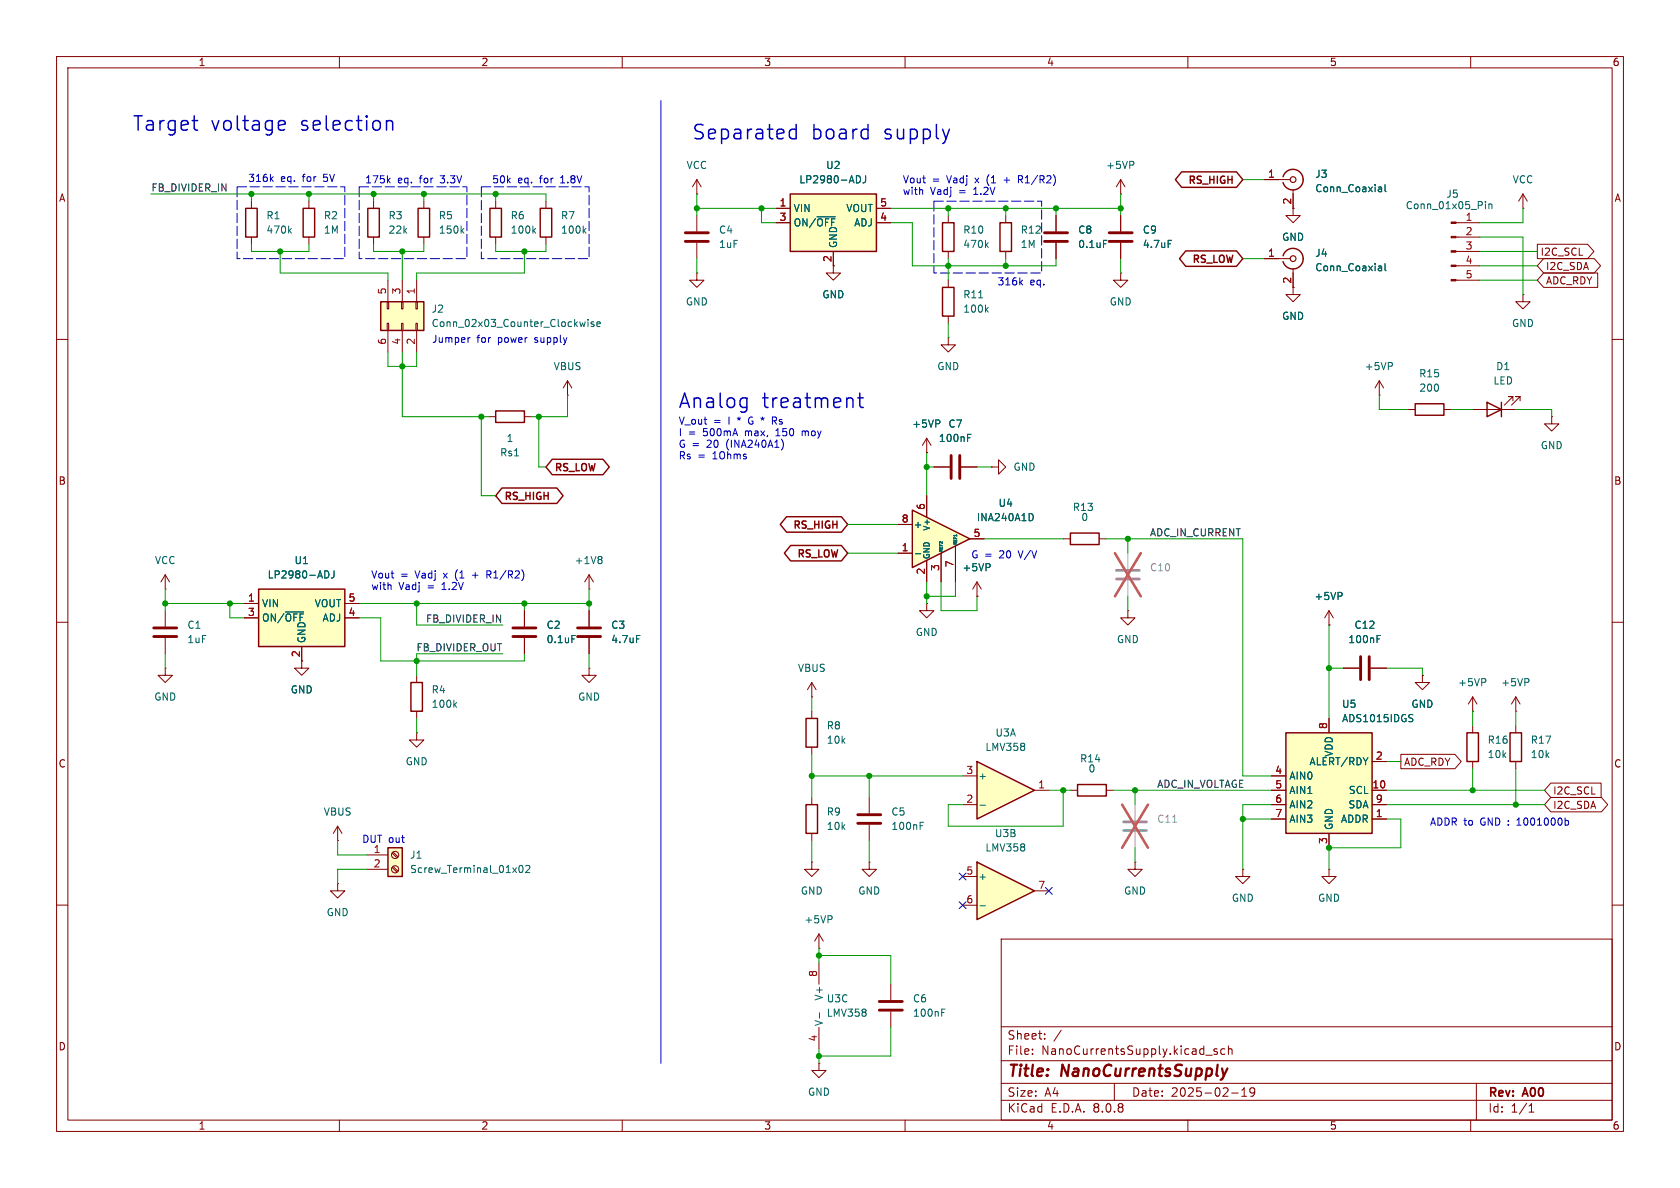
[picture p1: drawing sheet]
<svg xmlns="http://www.w3.org/2000/svg" width="297mm" height="210mm" viewBox="0 0 297 210" stroke-linecap="round" stroke-linejoin="round" font-family="sans-serif">
<g fill="none" stroke="#840000" stroke-width=".18">
<path d="M10 10h277v190h-277zM12 12h273v186h-273zM60 10v2M110 10v2M160 10v2M210 10v2M260 10v2M257.4 39.4h4.2M269.2 36.8h.1M269.2 34.3l-.7 1.3M269.2 34.3v2.5M269.2 34.3l.8 1.3"/>
<path d="M257.4 49.5h4.2M257.4 47h4.2M257.4 44.5h4.2M257.4 41.9h4.2M269.2 52.1v1.2h1.3l-1.3 1.3-1.2-1.3h1.2M269.2 52.1h.1M10 60h2M260.3 72.4h7.7M267.5 70.9v-.8h-.8h.8l-1.6 1.5M268.7 70.9v-.8h-.7h.7l-1.5 1.5M274.3 73.7v1.2h1.3l-1.3 1.3-1.3-1.3h1.3M274.3 73.7h.1"/>
<path d="M285 60h2M10 110h2M73.7 119.4v1.3M285 110h2M73.7 129.5v1.3h1.2l-1.2 1.3-1.3-1.3h1.3M73.7 129.5h.1M73.7 125.7v1.3M153.7 141v2.8M153.7 145.8v2.8M10 160h2M177 166h108v32h-108zM285 160h2"/>
<path d="M60 198v2M110 198v2M160 198v2M177 194.5h108M177 191.5h108M177 187.5h108M177 181.5h108M182.5 186.3v.1M182.5 185.5v.1M184.7 183.6v.1M184.7 182.8v.1M187.6 182.1l-1.3 2"/>
<path d="M197 191.5v3M210 198v2M213.2 186.5h1.1M215.2 185.5l-.4-.1-.2 .2 .1 .2 .5 .2v.3h-.6M216.5 185.5l-.4-.1-.3 .3v.4l.2 .2h.5M217.2 185.5l.2-.1 .3 .1 .1 .9M217.2 184.9v1.5M217.7 193.2h1.2M219.5 193.8h.9M219.5 192.7l.5-.4v1.5M221.8 192.9l-.3 .3h-.3l-.2-.3 .1-.5 .4-.1 .2 .1a.99 .99 0 0 1-.3 1.4h-.3M260 198v2"/>
<path d="M261 191.5v6.5M270.3 196.6h.9M270.3 195.5l.4-.4v1.5"/>
</g>
<path d="M217 188.9l-.7 1.3" fill="none" stroke="#840000" stroke-width=".4"/>
<g fill="#840000" stroke="#840000" stroke-width=".18">
<path d="M256.5 49.4h.9v.3h-.9z"/>
<path d="M256.5 46.9h.9v.2h-.9z"/>
<path d="M256.5 44.3h.9v.3h-.9z"/>
<path d="M256.5 41.8h.9v.2h-.9z"/>
<path d="M256.5 39.2h.9v.3h-.9z"/>
</g>
<path d="M262.6 35.6v.2M262.6 36.1v.8M263.2 36.1v.8M263.2 36.2l.2-.1h.3l.1 .8M80.4 124.6l.3 .4M80.7 124.2l-.5 .5M162.7 146h.4M162.7 145.4h.6" fill="none" stroke="#006464" stroke-width=".18"/>
<path d="M262.9 71.1l2.5 1.3-2.5 1.3zM265.4 71.1v2.6M72.6 120.7h2.1v5h-2.1z" fill="none" stroke="#840000" stroke-width=".25"/>
<path d="M151.6 144h4.1M151.6 145.5h4.1" fill="none" stroke="#840000" stroke-width=".51"/>
<path d="M172.7 134.6l10.2 5.1-10.2 5.1z" fill="#ffffc2"/>
<path d="M172.7 134.6l10.2 5.1-10.2 5.1z" fill="none" stroke="#840000" stroke-width=".25"/>
<path d="M170.2 137.2h2.5M182.9 139.7h2.5M170.2 142.2h2.5" fill="none" stroke="#840000" stroke-width=".18"/>
<path d="M173.2 142.3h1" fill="none" stroke="#006464" stroke-width=".18"/>
<path d="M172.7 152.4l10.2 5.1-10.2 5.1z" fill="#ffffc2"/>
<path d="M87.6 72.6h5.1v2.1h-5.1zM142.5 127h2v5.1h-2zM172.7 152.4l10.2 5.1-10.2 5.1z" fill="none" stroke="#840000" stroke-width=".25"/>
<g fill="none" stroke="#840000" stroke-width=".18">
<path d="M86.4 73.7h1.2M92.7 73.7h1.3M100.3 69.9h.1M100.3 67.3l-.7 1.3M100.3 67.3v2.6M100.3 67.3l.8 1.3M163.8 106.7v1.3h1.3l-1.3 1.2-1.2-1.2h1.2M163.8 106.7h.1M143.5 125.7v1.3M143.5 132.1v1.3M59.7 156.2v1.3h1.3l-1.3 1.3-1.3-1.3h1.3M59.7 156.2h.1"/>
<path d="M170.2 154.9h2.5M182.9 157.5h2.5M170.2 160h2.5M144.8 188v1.2h1.2l-1.2 1.3-1.3-1.3h1.3M144.8 188h.1"/>
</g>
<path d="M173.2 160.1h1" fill="none" stroke="#006464" stroke-width=".18"/>
<path d="M67.3 53.3h7.6v5.1h-7.6z" fill="#ffffc2"/>
<g fill="none" stroke="#840000" stroke-width=".18">
<path d="M68.5 53.3h.2v1.3h-.2zM68.5 57.2h.2v1.2h-.2zM68.6 49.5v3.8M68.6 58.4v3.8M71 53.3h.2v1.3h-.2zM71 57.2h.2v1.2h-.2zM71.1 49.5v3.8M71.1 58.4v3.8M73.5 53.3h.3v1.3h-.3zM73.5 57.2h.3v1.2h-.3zM73.7 49.5v3.8M73.7 58.4v3.8"/>
<path d="M175.3 82.6h1.2v-1.3l1.3 1.3-1.3 1.2v-1.2M175.3 82.6h.1"/>
</g>
<path d="M67.3 53.3h7.6v5.1h-7.6z" fill="none" stroke="#840000" stroke-width=".25"/>
<path d="M103.5 56.9l-.3 .8-.2-.6M103.9 56.5v.1M103.9 56.9v.8M105 56.9h-.3l-.2 .2 .1 .1 .4 .2v.3h-.5M105.5 57.3l.6-.1v-.3h-.4l-.2 .2 .1 .6h.5" fill="none" stroke="#006464" stroke-width=".18"/>
<path d="M161.3 90.2l10.1 5.1-10.1 5z" fill="#ffffc2"/>
<path d="M161.3 90.2l10.1 5.1-10.1 5zM189.2 94.2h5.1v2.1h-5.1z" fill="none" stroke="#840000" stroke-width=".25"/>
<g fill="none" stroke="#840000" stroke-width=".18">
<path d="M163.8 77.5v2.5M163.8 77.5l-.7 1.2M163.8 77.5l.8 1.2M158.7 97.8h2.6M158.7 92.7h2.6M163.8 80h.1M163.8 87.6v3.8M163.8 99.1v3.8M166.4 97.8v5.1M168.9 96.5v6.4M171.4 95.3h2.6M188 95.3h1.2"/>
<path d="M194.3 95.3h1.3M59.7 148.6h.1M59.7 146.1l-.8 1.2M59.7 146.1v2.5M59.7 146.1l.8 1.2"/>
</g>
<path d="M166 74.3l.2 .2-.2 .3M161.8 97.9h1M166.1 96.2v.3h.5M166.1 96.7v.2h.5M166.1 97.2v.2h.5M166.1 95.8v.2M168.6 95v.2h.5M168.6 95.4v.3h.5M168.7 95.9l-.1 .3h.5M169.1 94.6l-.4 .1M182.4 90.8l.3 .5-.3 .7" fill="none" stroke="#006464" stroke-width=".18"/>
<path d="M68.6 149.9h2.5v5h-2.5z" fill="#ffffc2"/>
<path d="M65 36.8h2.1v5.1h-2.1zM73.9 36.8h2v5.1h-2zM86.6 36.8h2v5.1h-2zM95.5 36.8h2v5.1h-2zM166.6 39.4h2.1v5.1h-2.1zM176.8 39.4h2v5.1h-2zM166.6 50.8h2.1v5.1h-2.1zM267 129.5h2v5.1h-2zM68.6 149.9h2.5v5h-2.5z" fill="none" stroke="#840000" stroke-width=".25"/>
<g fill="none" stroke="#840000" stroke-width=".18">
<path d="M66 35.6v1.2M74.9 35.6v1.2M87.6 35.6v1.2M96.5 35.6v1.2M123.2 34.3h.1M123.2 31.8l-.8 1.2M123.2 31.8v2.5M123.2 38.1v2.8M123.2 31.8l.8 1.2M167.6 38.1v1.3M177.8 38.1v1.3M186.7 38.1v2.8"/>
<path d="M198.1 34.3h.1M198.1 31.8v2.5M198.1 38.1v2.8M198.1 31.8l-.7 1.2M198.1 31.8l.8 1.2M66 41.9v1.3M74.9 41.9v1.3M87.6 41.9v1.3M96.5 41.9v1.3M123.2 48.3v1.2h1.3l-1.3 1.3-1.3-1.3h1.3M123.2 48.3h.1M123.2 42.9v2.8"/>
<path d="M147.3 47v1.3h1.3l-1.3 1.2-1.3-1.2h1.3M167.6 59.7v1.3h1.3l-1.3 1.2-1.2-1.2h1.2M167.6 59.7h.1M167.6 44.5v1.2M167.6 49.5v1.3M167.6 55.9v1.3M177.8 44.5v1.2M186.7 42.9v2.8M198.1 48.3v1.2h1.3l-1.3 1.3-1.3-1.3h1.3M198.1 48.3h.1M198.1 42.9v2.8M165.1 82.6h2.8"/>
<path d="M169.9 82.6h2.8M29.2 118.1v1.3h1.3l-1.3 1.3-1.3-1.3h1.3M29.2 118.1h.1M29.2 108v2.7M29.2 112.8v2.8M92.7 108v2.7M92.7 112.8v2.8M104.1 118.1v1.3h1.3l-1.3 1.3-1.2-1.3h1.2M104.1 118.1h.1M104.1 104.1h.1M104.1 101.6l-.7 1.3M104.1 101.6v2.5"/>
<path d="M104.1 108v2.7M104.1 112.8v2.8M104.1 101.6l.8 1.3M172.7 105.4h.1M172.7 102.9l-.7 1.2M172.7 102.9v2.5M172.7 102.9l.8 1.2M143.5 123.2h.1M143.5 120.7l-.8 1.2M143.5 120.7v2.5M143.5 120.7l.8 1.2M268 128.3v1.2"/>
<path d="M268 134.6v1.3M64.8 151.1h3.8M64.8 153.7h3.8M69.3 153.3l.9 .9M69.3 150.8l.9 .8M69.5 153.2l.9 .8M69.5 150.6l.9 .9M143.5 152.4v1.3h1.3l-1.3 1.2-1.3-1.2h1.3M143.5 152.4h.1M153.7 152.4v1.3h1.2l-1.2 1.2-1.3-1.2h1.3M153.7 152.4h.1M219.7 153.7v1.2h1.3l-1.3 1.3-1.3-1.3h1.3"/>
<path d="M219.7 153.7h.1M234.9 153.7v1.2h1.3l-1.3 1.3-1.2-1.3h1.2M234.9 153.7h.1M144.8 167.6h.1M144.8 165.1l-.8 1.3M144.8 165.1v2.5M144.8 165.1l.7 1.3"/>
<circle cx="69.8" cy="153.7" r=".63"/>
<circle cx="69.8" cy="151.1" r=".63"/>
</g>
<g fill="none" stroke="#006464" stroke-width=".18">
<path d="M200.3 28.6l.1 .2-.1 .3M81.6 40.7l.4 .5M82 40.4l-.5 .5M94.3 40.7l.4 .5M94.7 40.4l-.5 .5M103.2 40.7l.4 .5M103.6 40.4l-.5 .5M173 52.6h.7M174.3 54.7l.4 .5M174.3 43.3l.4 .5M174.7 54.3l-.5 .5M174.7 42.9l-.5 .5"/>
<path d="M195.1 42.5h.6M206.5 42.5h.6M171.1 77.4h.4M171.1 76.8h.6M106.2 98.4l.2 .2-.2 .3 .2 .3v.2l-.2 .2M174.9 99.7l.1 .2-.1 .3M101.1 112.3h.6M112.5 112.3h.6M91.9 153h.1a.68 .68 0 0 1 .5 .6 .68 .68 0 0 1-.5 .6 .84 .84 0 0 1-.1-1.2zM92.9 153.1l.5-.1 .3 .3-.8 .9h.8M147 161.9l.1 .2-.1 .4"/>
</g>
<g fill="none" stroke="#840000" stroke-width=".51">
<path d="M121.2 42.7h4M121.2 41.1h4M184.7 42.7h4M184.7 41.1h4M196.1 42.7h4.1M196.1 41.1h4.1M168.1 80.5v4.1M169.7 80.5v4.1M27.2 112.5h4M27.2 111h4M90.7 112.5h4M90.7 111h4"/>
<path d="M102.1 112.5h4.1M102.1 111h4.1"/>
</g>
<path d="M227.3 129.5h15.3v17.8h-15.3z" fill="#ffffc2"/>
<path d="M227.3 129.5h15.3v17.8h-15.3z" fill="none" stroke="#840000" stroke-width=".25"/>
<path d="M224.8 139.7h2.5M224.8 137.2h2.5M234.9 127v2.5M242.6 139.7h2.5M242.6 134.6h2.5M200.7 152.4v1.3h1.2l-1.2 1.2-1.3-1.2h1.3M200.7 152.4h.1M224.8 144.8h2.5M224.8 142.2h2.5M234.9 147.3v2.6M242.6 144.8h2.5M242.6 142.2h2.5" fill="none" stroke="#840000" stroke-width=".18"/>
<path d="M249.3 126.3l.5 .1M249.5 127l.3 .2-.3 .4" fill="none" stroke="#006464" stroke-width=".18"/>
<path d="M139.7 34.3h15.2v10.2h-15.2z" fill="#ffffc2"/>
<path d="M43.4 36.8h2.1v5.1h-2.1zM53.6 36.8h2v5.1h-2zM139.7 34.3h15.2v10.2h-15.2zM226.8 45.2a1.82 1.82 0 0 1 2.8-.9 1.82 1.82 0 0 1 0 2.9 1.82 1.82 0 0 1-2.8-1M250.2 71.4h5.1v2h-5.1zM190.5 138.7h5.1v2h-5.1zM259.3 129.5h2.1v5.1h-2.1z" fill="none" stroke="#840000" stroke-width=".25"/>
<g fill="none" stroke="#840000" stroke-width=".18">
<path d="M44.4 35.6v1.2M54.6 35.6v1.2M137.2 36.8h2.5M137.2 39.4h2.5M154.9 36.8h2.6M154.9 39.4h2.6M44.4 41.9v1.3M54.6 41.9v1.3M147.3 44.5v2.5M223.5 45.7h4.6M228.6 47.5v3.3M243.8 69.9h.1"/>
<path d="M243.8 67.3l-.7 1.3M243.8 67.3v2.6M243.8 67.3l.8 1.3M248.9 72.4h1.3M255.3 72.4h1.2M53.3 116.8v1.3h1.3l-1.3 1.3-1.2-1.3h1.2M199.4 108v1.2h1.3l-1.3 1.3-1.3-1.3h1.3M199.4 108h.1M234.9 110.5h.1M234.9 108l-.7 1.2M234.9 108v2.5M234.9 108l.8 1.2"/>
<path d="M237.5 118.1h2.8M242.3 118.1h2.8M251.5 119.4v1.3h1.2l-1.2 1.2-1.3-1.2h1.3M251.5 119.4h.1M189.2 139.7h1.3M195.6 139.7h1.2M260.3 125.7h.1M260.3 123.2v2.5M260.3 128.3v1.2M260.3 134.6v1.3M260.3 123.2l-.7 1.3M260.3 123.2l.8 1.3"/>
<path d="M268 125.7h.1M268 123.2l-.8 1.3M268 123.2v2.5M268 123.2l.7 1.3M144.8 170.2v3.8M157.5 174v2.8M157.5 178.8v2.8M144.8 181.6v3.8"/>
</g>
<g fill="none" stroke="#006464" stroke-width=".18">
<path d="M144.4 38.3h3.3M151.7 31.1a.68 .68 0 0 1 .4 .6 .68 .68 0 0 1-.4 .6M153 31.1v.9a.41 .41 0 0 1-.4 .3M51.2 40.7l.3 .5M51.5 40.4l-.5 .5M243.8 47h.3l.2 .2v.7M244.3 47.8l-.5 .1M244.3 47.3l-.5 .1M244.9 46.6v1.1l.1 .2M246 64.1l.2 .2-.2 .4M237.2 104.8l.1 .2-.1 .3M243.4 112.9h.5"/>
<path d="M243.4 112.3h.7M262.6 120l.1 .2-.1 .4M270.2 120l.1 .2-.1 .4M144.9 179v1M166.5 179h.4M166.5 178.4h.6"/>
</g>
<path d="M197.4 100.8h4M197.4 102.4h4M198.6 145.3h4.1M198.6 146.8h4.1" fill="none" stroke="#a1a1a1" stroke-width=".51"/>
<path d="M199.4 97.8v2.8M199.4 102.6v2.8M200.7 142.2v2.8M200.7 147.1v2.8" fill="none" stroke="#a1a1a1" stroke-width=".18"/>
<path d="M207.3 145.4h.7" fill="none" stroke="#989898" stroke-width=".18"/>
<path d="M197.1 97.8l4.6 7.6M201.7 97.8l-4.6 7.6M198.4 142.2l4.5 7.7M202.9 142.2l-4.5 7.7" fill="none" stroke="#e75356" stroke-width=".46"/>
<path d="M240.5 116.1v4M242.1 116.1v4M155.4 177h4.1M155.4 178.6h4.1" fill="none" stroke="#840000" stroke-width=".51"/>
<circle cx="228.6" cy="45.7" r=".51" fill="none" stroke="#840000" stroke-width=".2"/>
<path d="M45.7 104.1h15.3v10.2h-15.3z" fill="#ffffc2"/>
<path d="M208.9 30.4h9.7l1.1 1.4-1.1 1.3h-9.7l-1.1-1.3zM226.8 31.2a1.82 1.82 0 0 1 2.8-.9 1.82 1.82 0 0 1 0 3 1.82 1.82 0 0 1-2.8-1M209.6 44.4h9l1.1 1.3-1.1 1.4h-9l-1.1-1.4zM88.7 86.3h9.7l1.2 1.3-1.2 1.4h-9.7l-1.1-1.4zM97.6 81.2h9l1.1 1.4-1.1 1.3h-9l-1.1-1.3zM139.1 91.3h9.6l1.2 1.4-1.2 1.4h-9.6l-1.2-1.4zM139.8 96.4h8.9l1.2 1.4-1.2 1.4h-8.9l-1.1-1.4zM45.7 104.1h15.3v10.2h-15.3zM142.5 142.2h2v5.1h-2z" fill="none" stroke="#840000" stroke-width=".25"/>
<g fill="none" stroke="#840000" stroke-width=".18">
<path d="M137.2 36.8h2.5M137.2 39.4h2.5M154.9 36.8h2.6M154.9 39.4h2.6M186.7 38.1v2.8M198.1 38.1v2.8M223.5 31.8h4.6M228.6 33.5v4.6h1.3l-1.3 1.3-1.3-1.3h1.3M147.3 44.5v2.5M186.7 42.9v2.8M198.1 42.9v2.8M223.5 45.7h2.6"/>
<path d="M228.6 48.3v3.8h1.3l-1.3 1.2-1.3-1.2h1.3M271.8 43.2h8.9l1.1 1.3-1.1 1.2h-8.9zM272.9 45.7h8.9l1.2 1.3-1.2 1.3h-8.9l-1.1-1.3zM272.9 48.3h9.6v2.5h-9.6l-1.1-1.3zM158.7 97.8h2.6M158.7 92.7h2.6M163.8 80h.1M163.8 87.6v3.8M163.8 99.1v3.8M165.1 82.6h2.8M166.4 97.8v5.1M168.9 96.5v6.4"/>
<path d="M169.9 82.6h2.8M171.4 95.3h2.6M29.2 104.1h.1M29.2 101.6l-.8 1.3M29.2 101.6v2.5M29.2 101.6l.8 1.3M43.2 106.7h2.5M43.2 109.2h2.5M53.3 114.3v2.5M61 106.7h2.5M61 109.2h2.5M92.7 108v2.7"/>
<path d="M92.7 112.8v2.8M104.1 108v2.7M104.1 112.8v2.8M172.7 105.4h.1M234.9 110.5h.1M237.5 118.1h2.8M242.3 118.1h2.8M251.5 119.4h.1M224.8 139.7h2.5M224.8 137.2h2.5M234.9 127v2.5M242.6 139.7h2.5"/>
<path d="M242.6 134.6h2.5M247.6 133.3h9.6l1.1 1.3-1.1 1.3h-9.6zM274.2 138.4h8.9v2.6h-8.9l-1.2-1.3zM143.5 141v1.2M143.5 147.3v1.3M224.8 144.8h2.5M224.8 142.2h2.5M234.9 147.3v2.6M242.6 144.8h2.5M242.6 142.2h2.5M274.2 141h8.9l1.1 1.2-1.1 1.3h-8.9l-1.2-1.3z"/>
</g>
<g fill="none" stroke="#006464" stroke-width=".18">
<path d="M144.4 38.3h3.3M151.7 31.1a.68 .68 0 0 1 .4 .6 .68 .68 0 0 1-.4 .6M153 31.1v.9a.41 .41 0 0 1-.4 .3M243.8 33l.4 .1 .1 .8M244.3 33.8l-.5 .1M244.3 33.3l-.5 .1M244.9 32.6v1.1l.1 .2M195.1 42.5h.6M206.5 42.5h.6M243.8 47h.3l.2 .2v.7M244.3 47.8l-.5 .1M244.3 47.3l-.5 .1"/>
<path d="M244.9 46.6v1.1l.1 .2M166 74.3l.2 .2-.2 .3M171.1 77.4h.4M171.1 76.8h.6M161.8 97.9h1M166.1 96.2v.3h.5M166.1 96.7v.2h.5M166.1 97.2v.2h.5M166.1 95.8v.2M168.6 95v.2h.5M168.6 95.4v.3h.5M168.7 95.9l-.1 .3h.5"/>
<path d="M169.1 94.6l-.4 .1M174.9 99.7l.1 .2-.1 .3M182.4 90.8l.3 .5-.3 .7M50.4 108.2h3.3M57.7 100.9a.68 .68 0 0 1 .5 .6 .68 .68 0 0 1-.5 .7M59.1 100.9v.9a.41 .41 0 0 1-.5 .4M101.1 112.3h.6M112.5 112.3h.6M237.2 104.8l.1 .2-.1 .3M243.4 112.3h.7M243.4 112.9h.5M249.3 126.3l.5 .1"/>
<path d="M249.5 127l.3 .2-.3 .4"/>
</g>
<circle cx="228.6" cy="31.8" r=".51" fill="none" stroke="#840000" stroke-width=".2"/>
<g fill="none" stroke="#0000c2" stroke-width=".18">
<path d="M116.8 17.8v170.2M47.9 31.6l.4 .5M48.3 31.2l-.5 .5M68.6 31.8l.4 .5M69 31.5l-.5 .5M177.5 31.8h1M180.1 31.7h.4M180.4 31.7l.4 .6M180.5 31.1h-.4v1.2M83.1 59.7l-.3 .1M180.4 49.9l.4 .5M180.8 49.5l-.5 .5"/>
<path d="M136.6 73.7v1.3M136.6 74.4h.4M136.9 74.4l.4 .6M137.2 77h.7M137.3 76.1h-.1M138.4 78l.1 .5-.1 .7M141.8 76.2v.8M142 76.2l-.2 .1M83.5 101.7h1M86.1 101.6h.5M86.4 101.6l.4 .6M86.6 100.9h-.5v1.3"/>
<path d="M268.2 145.9h.7M268.3 144.9l-.1 .1M276.8 145l.4 .1 .1 .2-.1 .5-.4 .1"/>
</g>
<path d="M140 22.8l.8 .2M140.8 22v2.5M140.8 24.4l-.8 .1M151.6 70.3h1M152 69.5v2.2l.1 .2 .5 .1" fill="none" stroke="#0000c2" stroke-width=".25"/>
<path d="M41.9 33h19.1v12.7h-19.1zM63.5 33h19v12.7h-19zM85.1 33h19v12.7h-19zM165.1 35.6h19v12.7h-19z" fill="none" stroke="#0000c2" stroke-width=".18" stroke-dasharray="1.7 .6"/>
<g fill="none" stroke="#009600" stroke-width=".18">
<path d="M26.7 34.3h69.8v1.3M44.4 34.3v1.3M54.6 34.3v1.3M66 34.3v1.3M74.9 34.3v1.3M87.6 34.3v1.3M123.2 36.8h14M123.2 34.3v3.8M134.6 36.8v2.6h2.6M157.5 36.8h40.6M157.5 39.4h3.8v7.6h25.4v-1.3M167.6 36.8v1.3"/>
<path d="M177.8 36.8v1.3M186.7 36.8v1.3M198.1 34.3v3.8M219.7 31.8h3.8M269.2 36.8v2.6h-7.6M44.4 43.2v1.3h10.2v-1.3M49.5 44.5v3.8h19.1v1.2M66 43.2v1.3h8.9v-1.3M71.1 44.5v5M87.6 43.2v1.3h8.9v-1.3M92.7 44.5v3.8h-19v1.2M123.2 45.7v2.6"/>
<path d="M167.6 45.7v3.8M167.6 57.2v2.5M177.8 45.7v1.3M198.1 45.7v2.6M219.7 45.7h3.8M261.6 44.5h10.2M261.6 47h10.2M261.6 41.9h7.6v10.2M261.6 49.5h10.2M68.6 62.2v2.6h5.1v-2.6M71.1 62.2v11.5h15.3M85.1 73.7v13.9h2.5"/>
<path d="M95.2 73.7v8.9h1.3M100.3 69.9v3.8h-6.3M243.8 69.9v2.5h5.1M256.5 72.4h3.8M268 72.4h6.3v1.3M149.9 92.7h8.8M149.9 97.8h8.8M163.8 82.6h1.3M163.8 80v7.6M172.7 82.6h2.6M174 95.3h14M195.6 95.3h24.1v41.9h5.1"/>
<path d="M199.4 95.3v2.5M29.2 106.7h14M29.2 104.1v3.9M29.2 115.6v2.5M40.6 106.7v2.5h2.6M63.5 109.2h3.8v7.6h25.4v-1.2M63.5 106.7h40.6M73.7 106.7v3.8h15.2M88.9 115.6h-15.2v3.8M92.7 106.7v1.3M104.1 104.1v3.9M104.1 115.6v2.5"/>
<path d="M163.8 102.9v3.8M166.4 102.9v5.1h6.3v-2.6M168.9 102.9v2.5h-5.1M199.4 105.4v2.6M234.9 110.5v16.5M234.9 118.1h2.6M245.1 118.1h6.4v1.3M73.7 127v2.5M143.5 123.2v2.5M143.5 133.4v7.6M143.5 137.2h26.7M153.7 137.2v3.8"/>
<path d="M185.4 139.7h3.8M188 139.7v6.4h-20.4v-3.9h2.6M196.8 139.7h28M200.7 139.7v2.5M245.1 139.7h27.9M245.1 134.6h2.5M260.3 125.7v2.6M260.3 135.9v3.8M268 125.7v2.6M268 135.9v6.3M59.7 148.6v2.5h5.1M64.8 153.7h-5.1v2.5"/>
<path d="M143.5 148.6v3.8M153.7 148.6v3.8M200.7 149.9v2.5M219.7 144.8h5.1M224.8 142.2h-5.1v11.5M245.1 142.2h27.9M245.1 144.8h2.5v5.1h-12.7v3.8M144.8 167.6v2.6M144.8 168.9h12.7v5.1M144.8 185.4v2.6M157.5 181.6v5.1h-12.7"/>
</g>
<path d="M169.6 154.3l1.2 1.2M169.6 159.4l1.2 1.2M170.8 154.3l-1.2 1.2M170.8 159.4l-1.2 1.2M184.8 156.9l1.2 1.2M186 156.9l-1.2 1.2" fill="none" stroke="#000084" stroke-width=".18"/>
<g fill="#009600" stroke="#009600" stroke-width=".18">
<circle cx="85.1" cy="73.7" r=".46"/>
<circle cx="95.2" cy="73.7" r=".46"/>
<circle cx="71.1" cy="64.8" r=".46"/>
<circle cx="92.7" cy="106.7" r=".46"/>
<circle cx="66" cy="34.3" r=".46"/>
<circle cx="74.9" cy="34.3" r=".46"/>
<circle cx="92.7" cy="44.5" r=".46"/>
<circle cx="87.6" cy="34.3" r=".46"/>
<circle cx="71.1" cy="44.5" r=".46"/>
<circle cx="134.6" cy="36.8" r=".46"/>
<circle cx="123.2" cy="36.8" r=".46"/>
<circle cx="54.6" cy="34.3" r=".46"/>
<circle cx="49.5" cy="44.5" r=".46"/>
<circle cx="44.4" cy="34.3" r=".46"/>
<circle cx="29.2" cy="106.7" r=".46"/>
<circle cx="40.6" cy="106.7" r=".46"/>
<circle cx="73.7" cy="116.8" r=".46"/>
<circle cx="73.7" cy="106.7" r=".46"/>
<circle cx="104.1" cy="106.7" r=".46"/>
<circle cx="200.7" cy="139.7" r=".46"/>
<circle cx="144.8" cy="168.9" r=".46"/>
<circle cx="144.8" cy="186.7" r=".46"/>
<circle cx="153.7" cy="137.2" r=".46"/>
<circle cx="143.5" cy="137.2" r=".46"/>
<circle cx="163.8" cy="105.4" r=".46"/>
<circle cx="163.8" cy="82.6" r=".46"/>
<circle cx="167.6" cy="36.8" r=".46"/>
<circle cx="177.8" cy="36.8" r=".46"/>
<circle cx="177.8" cy="47" r=".46"/>
<circle cx="167.6" cy="47" r=".46"/>
<circle cx="186.7" cy="36.8" r=".46"/>
<circle cx="198.1" cy="36.8" r=".46"/>
<circle cx="199.4" cy="95.3" r=".46"/>
<circle cx="219.7" cy="144.8" r=".46"/>
<circle cx="188" cy="139.7" r=".46"/>
<circle cx="234.9" cy="118.1" r=".46"/>
<circle cx="260.3" cy="139.7" r=".46"/>
<circle cx="234.9" cy="149.9" r=".46"/>
<circle cx="268" cy="142.2" r=".46"/>
</g>
<g font-size="3.5" fill="#0000c2">
<text x="23.3" y="23.5">Target</text>
<text x="37.2" y="23.5">voltage</text>
<text x="53.2" y="23.5">selection</text>
<text x="122.2" y="25">Separated</text>
<text x="143.4" y="25">board</text>
<text x="156.4" y="25">supply</text>
<text x="119.8" y="72.5">Analog</text>
<text x="134.7" y="72.5">treatment</text>
</g>
<g font-size="2.8" fill="#840000">
<text x="178" y="190.9">Title:</text>
<text x="187.7" y="190.9">NanoCurrentsSupply</text>
</g>
<g font-size="2.1" fill="#840000">
<text x="178" y="184">Sheet:</text>
<text x="178" y="186.7">File:</text>
<text x="184.1" y="186.7">NanoCurrentsSupply.kicad_sch</text>
<text x="178" y="196.9">KiCad</text>
<text x="178" y="194.1">Size:</text>
<text x="184.7" y="194.1">A4</text>
<text x="185.7" y="196.9">E.D.A.</text>
<text x="193.3" y="196.9">8.0.8</text>
<text x="200" y="194.1">Date:</text>
<text x="207" y="194.1">2025-02-19</text>
<text x="263" y="194.3">Rev:</text>
<text x="263" y="196.9">Id:</text>
<text x="267.1" y="196.9">1/1</text>
<text x="269.4" y="194.3">A00</text>
</g>
<g font-size="1.8" fill="#840000">
<text x="35" y="11.9">1</text>
<text x="85" y="11.9">2</text>
<text x="135" y="11.9">3</text>
<text x="185" y="11.9">4</text>
<text x="235" y="11.9">5</text>
<text x="285" y="11.9">6</text>
<text x="10.3" y="35.9">A</text>
<text x="209.8" y="32.9">RS_HIGH</text>
<text x="285.3" y="35.9">A</text>
<text x="147.1" y="46.4" transform="rotate(-90 147.1 46.4)">2</text>
<text x="210.5" y="46.8">RS_LOW</text>
<text x="272.3" y="45.4">I2C_SCL</text>
<text x="273.2" y="47.9">I2C_SDA</text>
<text x="228.3" y="50.2" transform="rotate(-90 228.3 50.2)">2</text>
<text x="273.2" y="50.5">ADC_RDY</text>
<text x="97.9" y="83.7">RS_LOW</text>
<text x="10.3" y="85.9">B</text>
<text x="89.1" y="88.7">RS_HIGH</text>
<text x="285.3" y="85.9">B</text>
<text x="139.9" y="93.8">RS_HIGH</text>
<text x="140.7" y="98.9">RS_LOW</text>
<text x="10.3" y="135.9">C</text>
<text x="248.1" y="135.6">ADC_RDY</text>
<text x="285.3" y="135.9">C</text>
<text x="274.5" y="143.2">I2C_SDA</text>
<text x="274.5" y="140.7">I2C_SCL</text>
<text x="10.3" y="185.9">D</text>
<text x="285.3" y="185.9">D</text>
<text x="35" y="199.9">1</text>
<text x="85" y="199.9">2</text>
<text x="135" y="199.9">3</text>
<text x="185" y="199.9">4</text>
<text x="235" y="199.9">5</text>
<text x="285" y="199.9">6</text>
</g>
<g font-size="1.8" fill="#0f0f0f">
<text x="26.7" y="33.9">FB_DIVIDER_IN</text>
<text x="203.2" y="94.9">ADC_IN_CURRENT</text>
<text x="75.2" y="110.1">FB_DIVIDER_IN</text>
<text x="73.5" y="115.2">FB_DIVIDER_OUT</text>
<text x="204.5" y="139.4">ADC_IN_VOLTAGE</text>
</g>
<g font-size="1.8" fill="#0000c2">
<text x="43.8" y="32.4">316k</text>
<text x="49.6" y="32.4">eq.</text>
<text x="53.6" y="32.4">for</text>
<text x="57.5" y="32.4">5V</text>
<text x="64.5" y="32.6">175k</text>
<text x="70.3" y="32.6">eq.</text>
<text x="74.3" y="32.6">for</text>
<text x="78.1" y="32.6">3.3V</text>
<text x="86.9" y="32.6">50k</text>
<text x="91.5" y="32.6">eq.</text>
<text x="95.5" y="32.6">for</text>
<text x="99.4" y="32.6">1.8V</text>
<text x="159.5" y="32.6">Vout</text>
<text x="159.5" y="34.7">with</text>
<text x="164.5" y="34.7">Vadj</text>
<text x="164.8" y="32.6">=</text>
<text x="167.5" y="32.6">Vadj</text>
<text x="169.7" y="34.7">=</text>
<text x="172.4" y="34.7">1.2V</text>
<text x="172.7" y="32.6">x</text>
<text x="174.9" y="32.6">(1</text>
<text x="178.1" y="32.6">+</text>
<text x="180.9" y="32.6">R1/R2)</text>
<text x="176.3" y="50.7">316k</text>
<text x="182.1" y="50.7">eq.</text>
<text x="76.3" y="60.8">Jumper</text>
<text x="84.3" y="60.8">for</text>
<text x="88.1" y="60.8">power</text>
<text x="94.8" y="60.8">supply</text>
<text x="119.9" y="75.3">V_out</text>
<text x="119.9" y="77.3">I</text>
<text x="121.7" y="77.3">=</text>
<text x="124.4" y="77.3">500mA</text>
<text x="126.1" y="75.3">=</text>
<text x="128.9" y="75.3">I</text>
<text x="130.7" y="75.3">*</text>
<text x="132" y="77.3">max,</text>
<text x="132.8" y="75.3">G *</text>
<text x="137.4" y="75.3">Rs</text>
<text x="137.6" y="77.3">150</text>
<text x="142.4" y="77.3">moy</text>
<text x="119.9" y="79.4">G =</text>
<text x="119.9" y="81.4">Rs</text>
<text x="123.4" y="81.4">=</text>
<text x="125.1" y="79.4">20</text>
<text x="126.1" y="81.4">1Ohms</text>
<text x="128.7" y="79.4">(INA240A1)</text>
<text x="171.6" y="98.9">G =</text>
<text x="176.8" y="98.9">20</text>
<text x="180.4" y="98.9">V/V</text>
<text x="65.5" y="102.5">Vout</text>
<text x="65.5" y="104.5">with</text>
<text x="70.5" y="104.5">Vadj</text>
<text x="70.8" y="102.5">=</text>
<text x="73.6" y="102.5">Vadj</text>
<text x="75.7" y="104.5">=</text>
<text x="78.4" y="104.5">1.2V</text>
<text x="78.7" y="102.5">x</text>
<text x="80.9" y="102.5">(1</text>
<text x="84.1" y="102.5">+</text>
<text x="86.9" y="102.5">R1/R2)</text>
<text x="63.9" y="149.2">DUT out</text>
<text x="252.7" y="146.2">ADDR to</text>
<text x="261.8" y="146.2">GND :</text>
<text x="268.6" y="146.2">1001000b</text>
</g>
<g font-size="1.8" fill="#006464">
<text x="121.3" y="30.1">VCC</text>
<text x="141.2" y="32.6">LP2980-ADJ</text>
<text x="145.9" y="30.1">U2</text>
<text x="195.4" y="30.1">+5VP</text>
<text x="232.4" y="31.6">J3</text>
<text x="232.4" y="34.2">Conn_Coaxial</text>
<text x="255.6" y="35.2">J5</text>
<text x="267.3" y="32.6">VCC</text>
<text x="47" y="39">R1</text>
<text x="47" y="41.5">470k</text>
<text x="57.2" y="39">R2</text>
<text x="57.2" y="41.5">1M</text>
<text x="68.6" y="39">R3</text>
<text x="68.6" y="41.5">22k</text>
<text x="77.5" y="39">R5</text>
<text x="77.5" y="41.5">150k</text>
<text x="90.2" y="39">R6</text>
<text x="90.2" y="41.5">100k</text>
<text x="99.1" y="39">R7</text>
<text x="99.1" y="41.5">100k</text>
<text x="127" y="41.5">C4</text>
<text x="140.2" y="37.7">VIN</text>
<text x="140.2" y="40.2">ON/~{OFF}</text>
<text x="149.5" y="37.7">VOUT</text>
<text x="150.9" y="40.2">ADJ</text>
<text x="170.2" y="41.5">R10</text>
<text x="180.3" y="41.5">R12</text>
<text x="190.5" y="41.5">C8</text>
<text x="201.9" y="41.5">C9</text>
<text x="248.4" y="37.2">Conn_01x05_Pin</text>
<text x="127" y="44">1uF</text>
<text x="148.2" y="43.9" transform="rotate(-90 148.2 43.9)">GND</text>
<text x="170.2" y="44">470k</text>
<text x="180.3" y="44">1M</text>
<text x="190.5" y="44">0.1uF</text>
<text x="201.9" y="44">4.7uF</text>
<text x="226.6" y="42.8">GND</text>
<text x="232.4" y="45.6">J4</text>
<text x="145.3" y="52.9">GND</text>
<text x="170.2" y="52.9">R11</text>
<text x="232.4" y="48.1">Conn_Coaxial</text>
<text x="76.2" y="55.5">J2</text>
<text x="76.2" y="58">Conn_02x03_Counter_Clockwise</text>
<text x="121.2" y="54.2">GND</text>
<text x="170.2" y="55.5">100k</text>
<text x="196.1" y="54.2">GND</text>
<text x="226.6" y="56.7">GND</text>
<text x="267.2" y="58">GND</text>
<text x="97.8" y="65.6">VBUS</text>
<text x="165.6" y="65.6">GND</text>
<text x="241.2" y="65.6">+5VP</text>
<text x="264.4" y="65.6">D1</text>
<text x="250.8" y="66.9">R15</text>
<text x="250.8" y="69.4">200</text>
<text x="263.9" y="68.2">LED</text>
<text x="161.2" y="75.8">+5VP</text>
<text x="167.6" y="75.8">C7</text>
<text x="88.3" y="80.9">Rs1</text>
<text x="89.5" y="78.3">1</text>
<text x="165.9" y="78.3">100nF</text>
<text x="179.1" y="83.4">GND</text>
<text x="272.3" y="79.6">GND</text>
<text x="176.4" y="89.8">U4</text>
<text x="161.4" y="93.6">+</text>
<text x="172.6" y="92.3">INA240A1D</text>
<text x="189.6" y="90.5">R13</text>
<text x="191.1" y="92.3">0</text>
<text x="27.3" y="99.9">VCC</text>
<text x="52" y="99.9">U1</text>
<text x="101.5" y="99.9">+1V8</text>
<text x="170" y="101.2">+5VP</text>
<text x="46.2" y="107.5">VIN</text>
<text x="47.2" y="102.5">LP2980-ADJ</text>
<text x="55.5" y="107.5">VOUT</text>
<text x="232.3" y="106.3">+5VP</text>
<text x="33" y="111.4">C1</text>
<text x="33" y="113.9">1uF</text>
<text x="46.2" y="110.1">ON/~{OFF}</text>
<text x="54.2" y="113.8" transform="rotate(-90 54.2 113.8)">GND</text>
<text x="56.9" y="110.1">ADJ</text>
<text x="96.5" y="111.4">C2</text>
<text x="96.5" y="113.9">0.1uF</text>
<text x="108" y="111.4">C3</text>
<text x="108" y="113.9">4.7uF</text>
<text x="161.8" y="112.6">GND</text>
<text x="197.4" y="113.9">GND</text>
<text x="238.3" y="113.9">100nF</text>
<text x="239.4" y="111.4">C12</text>
<text x="141" y="119">VBUS</text>
<text x="27.2" y="124.1">GND</text>
<text x="51.3" y="122.8">GND</text>
<text x="76.2" y="122.8">R4</text>
<text x="76.2" y="125.3">100k</text>
<text x="102.1" y="124.1">GND</text>
<text x="237.2" y="125.3">U5</text>
<text x="249.4" y="125.3">GND</text>
<text x="257.7" y="121.5">+5VP</text>
<text x="265.3" y="121.5">+5VP</text>
<text x="146.1" y="129.1">R8</text>
<text x="146.1" y="131.7">10k</text>
<text x="175.9" y="130.4">U3A</text>
<text x="237.2" y="127.9">ADS1015IDGS</text>
<text x="262.9" y="131.7">R16</text>
<text x="270.5" y="131.7">R17</text>
<text x="71.6" y="135.5">GND</text>
<text x="174.1" y="132.9">LMV358</text>
<text x="190.8" y="135">R14</text>
<text x="192.3" y="136.8">0</text>
<text x="231.4" y="135.5">ALERT/RDY</text>
<text x="235.8" y="133.9" transform="rotate(-90 235.8 133.9)">VDD</text>
<text x="262.9" y="134.2">10k</text>
<text x="270.5" y="134.2">10k</text>
<text x="172.8" y="138">+</text>
<text x="227.8" y="138">AIN0</text>
<text x="227.8" y="140.6">AIN1</text>
<text x="227.8" y="143.1">AIN2</text>
<text x="238.3" y="143.1">SDA</text>
<text x="238.4" y="140.6">SCL</text>
<text x="57.1" y="144.4">VBUS</text>
<text x="146.1" y="144.4">R9</text>
<text x="146.1" y="146.9">10k</text>
<text x="157.5" y="144.4">C5</text>
<text x="157.5" y="146.9">100nF</text>
<text x="175.8" y="148.2">U3B</text>
<text x="227.8" y="145.6">AIN3</text>
<text x="235.8" y="146.8" transform="rotate(-90 235.8 146.8)">GND</text>
<text x="237" y="145.6">ADDR</text>
<text x="72.4" y="152">J1</text>
<text x="72.4" y="154.5">Screw_Terminal_01x02</text>
<text x="172.8" y="155.8">+</text>
<text x="174.1" y="150.7">LMV358</text>
<text x="141.5" y="158.3">GND</text>
<text x="151.6" y="158.3">GND</text>
<text x="198.6" y="158.3">GND</text>
<text x="217.7" y="159.6">GND</text>
<text x="232.9" y="159.6">GND</text>
<text x="57.7" y="162.2">GND</text>
<text x="142.1" y="163.4">+5VP</text>
<text x="145.6" y="177" transform="rotate(-90 145.6 177)">V+</text>
<text x="146.1" y="177.4">U3C</text>
<text x="146.1" y="179.9">LMV358</text>
<text x="161.3" y="177.4">C6</text>
<text x="161.3" y="179.9">100nF</text>
<text x="145.6" y="181.5" transform="rotate(-90 145.6 181.5)">V-</text>
<text x="142.7" y="193.9">GND</text>
</g>
<g font-size="1.8" fill="#a90000">
<text x="224.1" y="31.5">1</text>
<text x="137.7" y="36.6">1</text>
<text x="137.7" y="39.1">3</text>
<text x="155.5" y="39.1">4</text>
<text x="155.5" y="36.6">5</text>
<text x="228.3" y="36.3" transform="rotate(-90 228.3 36.3)">2</text>
<text x="259" y="39.1">1</text>
<text x="259" y="41.7">2</text>
<text x="224.1" y="45.5">1</text>
<text x="259" y="44.2">3</text>
<text x="259" y="46.7">4</text>
<text x="68.3" y="52.1" transform="rotate(-90 68.3 52.1)">5</text>
<text x="70.9" y="52.1" transform="rotate(-90 70.9 52.1)">3</text>
<text x="73.4" y="52.1" transform="rotate(-90 73.4 52.1)">1</text>
<text x="259" y="49.3">5</text>
<text x="68.3" y="61" transform="rotate(-90 68.3 61)">6</text>
<text x="70.9" y="61" transform="rotate(-90 70.9 61)">4</text>
<text x="73.4" y="61" transform="rotate(-90 73.4 61)">2</text>
<text x="159.3" y="92.5">8</text>
<text x="163.6" y="90.2" transform="rotate(-90 163.6 90.2)">6</text>
<text x="172" y="95">5</text>
<text x="159.3" y="97.5">1</text>
<text x="163.6" y="101.7" transform="rotate(-90 163.6 101.7)">2</text>
<text x="166.1" y="101" transform="rotate(-90 166.1 101)">3</text>
<text x="168.7" y="100.4" transform="rotate(-90 168.7 100.4)">7</text>
<text x="43.7" y="106.4">1</text>
<text x="61.5" y="106.4">5</text>
<text x="43.7" y="109">3</text>
<text x="61.5" y="109">4</text>
<text x="53.1" y="116.3" transform="rotate(-90 53.1 116.3)">2</text>
<text x="234.7" y="129" transform="rotate(-90 234.7 129)">8</text>
<text x="170.7" y="136.9">3</text>
<text x="225.4" y="136.9">4</text>
<text x="243.1" y="134.4">2</text>
<text x="170.7" y="142">2</text>
<text x="183.4" y="139.4">1</text>
<text x="225.4" y="139.4">5</text>
<text x="225.4" y="142">6</text>
<text x="242.5" y="139.4">10</text>
<text x="243.1" y="142">9</text>
<text x="225.4" y="144.5">7</text>
<text x="234.7" y="149.3" transform="rotate(-90 234.7 149.3)">3</text>
<text x="243.1" y="144.5">1</text>
<text x="66" y="150.9">1</text>
<text x="66" y="153.4">2</text>
<text x="170.7" y="154.7">5</text>
<text x="170.7" y="159.8">6</text>
<text x="183.4" y="157.2">7</text>
<text x="144.5" y="172.8" transform="rotate(-90 144.5 172.8)">8</text>
<text x="144.5" y="184.2" transform="rotate(-90 144.5 184.2)">4</text>
</g>
<g font-size="1.8" fill="#989898">
<text x="203.2" y="101.2">C10</text>
<text x="204.5" y="145.6">C11</text>
</g>
<g font-size="1.4" fill="#006464">
<text x="164.6" y="93.9" transform="rotate(-90 164.6 93.9)">V+</text>
<text x="164.6" y="98.9" transform="rotate(-90 164.6 98.9)">GND</text>
</g>
<g font-size=".7" fill="#006464">
<text x="166.9" y="97.7" transform="rotate(-90 166.9 97.7)">REF2</text>
<text x="169.4" y="96.4" transform="rotate(-90 169.4 96.4)">REF1</text>
</g>
</svg>
